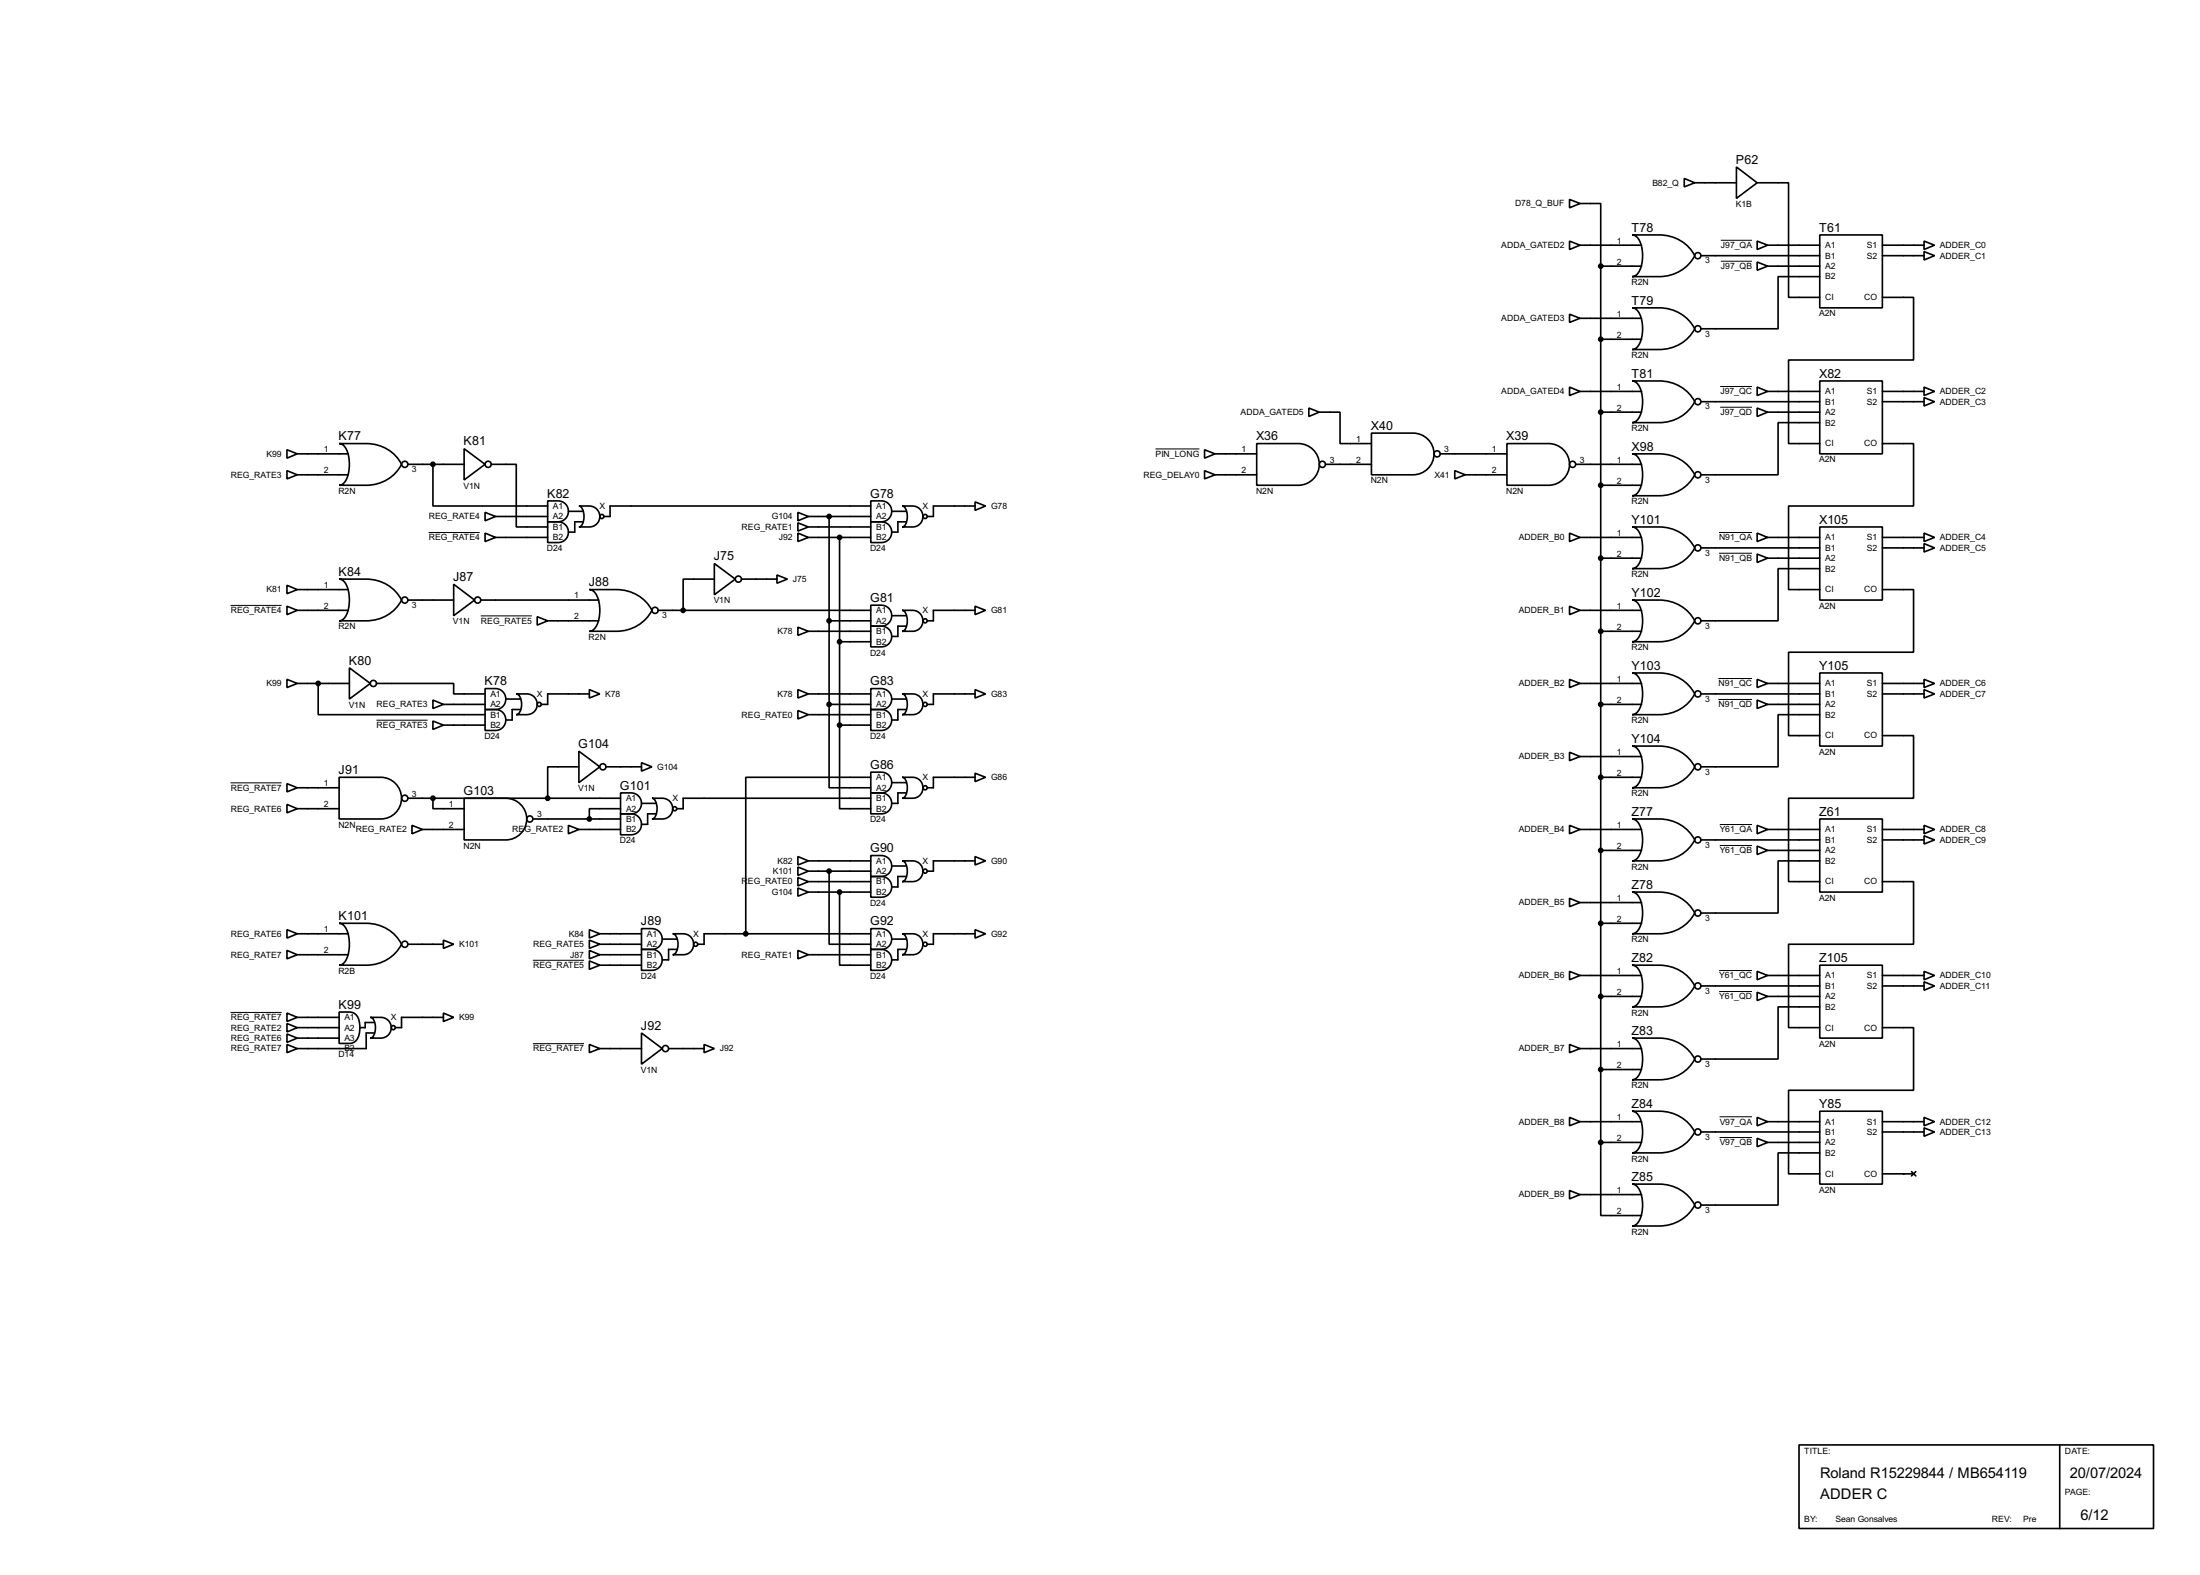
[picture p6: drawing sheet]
<svg xmlns="http://www.w3.org/2000/svg" width="536mm" height="383mm" viewBox="0 0 536 383" stroke-linecap="round" stroke-linejoin="round" font-family="sans-serif">
<g fill="none" stroke="#000" stroke-width=".4">
<path d="M382.3 48.6l2.6 1-2.6 1zM382.3 58.7l2.6 1-2.6 1.1zM384.9 49.6h5v15.2M384.9 59.7h15M397.6 57.2h6.6a9.6 9.6 0 0 1 8.6 5.1 9.6 9.6 0 0 1-8.6 5.1h-6.6a3.2 3.2 0 0 0 2.3-3.2 7.6 7.6 0 0 0-1.3-6.6zM410.3 43.5l2.5 1-2.5 1zM412.8 44.5h10.2M423 40.7l5 3.8-5 3.8zM428 58.7l2.6 1-2.6 1.1zM428 44.5h7.7v27.9h7.6M430.6 59.7h12.7M443.3 57.2h15.2v17.8h-15.2z"/>
<path d="M458.5 59.7h10.2M468.7 58.7l2.5 1-2.5 1.1zM382.3 76.5l2.6 1-2.6 1zM384.9 77.5h15M389.9 64.8v213.4M389.9 64.8h10M397.6 75h6.6a9.6 9.6 0 0 1 8.6 5.1 9.6 9.6 0 0 1-8.6 5h-6.6a3.2 3.2 0 0 0 2.3-3.1 7.7 7.7 0 0 0-1.3-6.6zM414.3 62.3h29M428 63.8l2.6 1-2.6 1zM430.6 64.8h12.7M443.3 67.4h-10.2v12.7h-18.8M458.5 72.4h7.6v15.3h-30.4v20.3h7.6"/>
<path d="M458.5 62.3h10.2M468.7 61.3l2.5 1-2.5 1zM318.8 99.4l2.6 1-2.6 1zM382.3 94.3l2.6 1-2.6 1zM384.9 95.3h15M389.9 82.6h10M397.6 92.8h6.6a9.6 9.6 0 0 1 8.6 5 9.6 9.6 0 0 1-8.6 5.1h-6.6a3.2 3.2 0 0 0 2.3-3.1 7.6 7.6 0 0 0-1.3-6.6zM414.3 97.8h29M428 94.3l2.6 1-2.6 1zM428 99.4l2.6 1-2.6 1zM430.6 95.3h12.7M443.3 92.8h15.2v17.7h-15.2z"/>
<path d="M458.5 97.8h10.2M458.5 95.3h10.2M468.7 94.3l2.5 1-2.5 1zM468.7 96.8l2.5 1-2.5 1.1zM69.9 109.5l2.5 1-2.5 1.1zM69.9 114.6l2.5 1-2.5 1zM72.4 110.5h12.5M72.4 115.6h12.5M82.6 108h6.6a9.4 9.4 0 0 1 8.6 5.1 9.5 9.5 0 0 1-8.6 5.1h-6.6a3.2 3.2 0 0 0 2.3-3.2 7.8 7.8 0 0 0-1.3-6.6zM99.4 113.1h13.7M105.5 113.1v10.1h27.9M113.1 109.3l5.1 3.8-5.1 3.8z"/>
<path d="M119.7 113.1h6.1v15.2h7.6M293.4 109.5l2.6 1-2.6 1.1zM293.4 114.6l2.6 1-2.6 1zM296 110.5h10.1M296 115.6h10.1M306.1 108h10.2a5.1 5.1 0 0 1 5.1 5.1 5.1 5.1 0 0 1-5.1 5.1h-10.2zM321.4 100.4h5v7.6h7.7M322.9 113.1h11.2M334.1 105.5h10.1a5.1 5.1 0 0 1 5.1 5 5.1 5.1 0 0 1-5.1 5.1h-10.1zM350.8 110.5h16.3M354.4 114.6l2.5 1-2.5 1zM356.9 115.6h10.2"/>
<path d="M367.1 108h10.1a5.1 5.1 0 0 1 5.1 5.1 5.1 5.1 0 0 1-5.1 5.1h-10.1zM383.8 113.1h16.1M389.9 100.4h10M389.9 118.2h10M397.6 110.5h6.6a9.6 9.6 0 0 1 8.6 5.1 9.6 9.6 0 0 1-8.6 5.1h-6.6a3.2 3.2 0 0 0 2.3-3.1 7.7 7.7 0 0 0-1.3-6.7zM430.6 100.4h12.7M443.3 102.9h-10.2v12.7h-18.8M458.5 108h7.6v15.2h-30.4v20.4h7.6M118.2 124.8l2.5 1-2.5 1zM118.2 129.8l2.5 1.1-2.5 1zM120.7 130.9h12.7M120.7 125.8h12.7"/>
<path d="M133.4 122a5.1 5.1 0 0 1 4.1 .5 2.57 2.57 0 0 1 .8 2.8 2.57 2.57 0 0 1-2.4 1.8h-2.5zM133.4 127.1a5.1 5.1 0 0 1 4.1 .5 2.54 2.54 0 0 1 .8 2.8 2.54 2.54 0 0 1-2.4 1.7h-2.5zM138.5 124.5h3.5M141 123.2a5 5 0 0 1 4.1 .6 2.55 2.55 0 0 1 .9 2.8 2.55 2.55 0 0 1-2.4 1.7h-2.6a2.24 2.24 0 0 0 1.3-2.5 2.29 2.29 0 0 0-1.3-2.6zM142 127.1h-2v2.5h-1.5M174 137.2l5.1 3.8-5.1 3.8zM194.4 124.8l2.5 1-2.5 1zM194.4 129.8l2.5 1.1-2.5 1zM194.4 127.3l2.5 1-2.5 1zM196.9 130.9h15.2M196.9 125.8h15.2M196.9 128.3h15.2"/>
<path d="M202 125.8v45.7M204.5 130.9v45.7M212.1 122a5.1 5.1 0 0 1 4.2 .5 2.57 2.57 0 0 1 .8 2.8 2.57 2.57 0 0 1-2.4 1.8h-2.6zM212.1 127.1a5.2 5.2 0 0 1 4.2 .5 2.54 2.54 0 0 1 .8 2.8 2.54 2.54 0 0 1-2.4 1.7h-2.6zM212.1 123.2h-63.5v2.6h-1.5M217.2 124.5h3.6M219.8 123.2a4.9 4.9 0 0 1 4.1 .6 2.56 2.56 0 0 1 .8 2.8 2.56 2.56 0 0 1-2.4 1.7h-2.5a2.24 2.24 0 0 0 1.2-2.5 2.29 2.29 0 0 0-1.2-2.6zM220.8 127.1h-2.1v2.5h-1.5M237.5 122.2l2.6 1-2.6 1.1zM237.5 123.2h-10.1v2.6h-1.5M382.3 129.8l2.6 1.1-2.6 1zM384.9 130.9h15"/>
<path d="M389.9 135.9h10M397.6 128.3h6.6a9.6 9.6 0 0 1 8.6 5.1 9.6 9.6 0 0 1-8.6 5.1h-6.6a3.2 3.2 0 0 0 2.3-3.2 7.7 7.7 0 0 0-1.3-6.6zM414.3 133.4h29M428 129.8l2.6 1.1-2.6 1zM428 134.9l2.6 1-2.6 1.1zM430.6 130.9h12.7M430.6 135.9h12.7M443.3 128.3h15.2v17.8h-15.2zM443.3 138.5h-10.2v12.7h-18.8M458.5 133.4h10.2M458.5 130.9h10.2M468.7 129.8l2.5 1.1-2.5 1z"/>
<path d="M468.7 132.4l2.5 1-2.5 1zM69.9 142.5l2.5 1.1-2.5 1zM69.9 147.6l2.5 1-2.5 1.1zM72.4 148.6h12.5M72.4 143.6h12.5M82.6 141h6.6a9.5 9.5 0 0 1 8.6 5.1 9.4 9.4 0 0 1-8.6 5.1h-6.6a3.2 3.2 0 0 0 2.3-3.2 7.9 7.9 0 0 0-1.3-6.6zM99.4 146.1h11.1M110.5 142.3l5.1 3.8-5.1 3.8zM117.1 146.1h28.8M130.9 150.2l2.5 1-2.5 1zM133.4 151.2h12.5M143.6 143.6h6.6a9.6 9.6 0 0 1 8.6 5 9.6 9.6 0 0 1-8.6 5.1h-6.6a3.2 3.2 0 0 0 2.3-3.1 7.6 7.6 0 0 0-1.3-6.6z"/>
<path d="M160.3 148.6h51.8M174 141h-7.6v7.6M180.6 141h8.7M189.3 140l2.5 1-2.5 1zM194.4 152.7l2.5 1-2.5 1zM196.9 153.7h15.2M202 151.2h10.1M204.5 156.3h7.6M212.1 147.4a5.1 5.1 0 0 1 4.2 .5 2.57 2.57 0 0 1 .8 2.8 2.57 2.57 0 0 1-2.4 1.8h-2.6zM212.1 152.5a5.2 5.2 0 0 1 4.2 .5 2.54 2.54 0 0 1 .8 2.8 2.54 2.54 0 0 1-2.4 1.7h-2.6zM217.2 149.9h3.6M219.8 148.6a4.9 4.9 0 0 1 4.1 .6 2.56 2.56 0 0 1 .8 2.8 2.56 2.56 0 0 1-2.4 1.7h-2.5a2.24 2.24 0 0 0 1.2-2.5 2.29 2.29 0 0 0-1.2-2.6z"/>
<path d="M220.8 152.5h-2.1v2.5h-1.5M237.5 147.6l2.6 1-2.6 1.1zM237.5 148.6h-10.1v2.6h-1.5M382.3 147.6l2.6 1-2.6 1.1zM384.9 148.6h15M389.9 153.7h10M397.6 146.1h6.6a9.6 9.6 0 0 1 8.6 5.1 9.6 9.6 0 0 1-8.6 5.1h-6.6a3.2 3.2 0 0 0 2.3-3.2 7.6 7.6 0 0 0-1.3-6.6zM458.5 143.6h7.6v15.2h-30.4v20.3h7.6M69.9 165.4l2.5 1-2.5 1zM72.4 166.4h12.7M77.5 166.4v7.6h40.7M85.1 162.6l5.1 3.8-5.1 3.8z"/>
<path d="M91.7 166.4h18.8v2.6h7.7M105.5 170.5l2.5 1-2.5 1zM105.5 175.6l2.5 1-2.5 1zM108 171.5h10.2M108 176.6h10.2M118.2 167.7a4.9 4.9 0 0 1 4.1 .5 2.56 2.56 0 0 1 .8 2.8 2.56 2.56 0 0 1-2.4 1.8h-2.5zM118.2 172.8a5 5 0 0 1 4.1 .5 2.57 2.57 0 0 1 .8 2.8 2.57 2.57 0 0 1-2.4 1.8h-2.5zM123.2 170.2h3.6M125.8 169a5.1 5.1 0 0 1 4.1 .5 2.53 2.53 0 0 1 .8 2.8 2.53 2.53 0 0 1-2.4 1.7h-2.5a2.23 2.23 0 0 0 1.3-2.5 2.26 2.26 0 0 0-1.3-2.5zM126.8 172.8h-2v2.5h-1.6M143.6 167.9l2.5 1.1-2.5 1zM143.6 169h-10.2v2.5h-1.5"/>
<path d="M194.4 167.9l2.5 1.1-2.5 1zM194.4 173l2.5 1-2.5 1.1zM196.9 169h15.2M196.9 174h15.2M202 171.5v20.3h10.1M202 171.5h10.1M204.5 176.6v20.3h7.6M204.5 176.6h7.6M212.1 167.7a5 5 0 0 1 4.2 .5 2.55 2.55 0 0 1 .8 2.9 2.55 2.55 0 0 1-2.4 1.7h-2.6zM212.1 172.8a5.1 5.1 0 0 1 4.2 .5 2.57 2.57 0 0 1 .8 2.8 2.57 2.57 0 0 1-2.4 1.8h-2.6zM217.2 170.2h3.6M219.8 169a5 5 0 0 1 4.1 .5 2.53 2.53 0 0 1 .8 2.8 2.53 2.53 0 0 1-2.4 1.7h-2.5a2.21 2.21 0 0 0 1.2-2.5 2.24 2.24 0 0 0-1.2-2.5z"/>
<path d="M220.8 172.8h-2.1v2.5h-1.5M237.5 167.9l2.6 1.1-2.6 1zM237.5 169h-10.1v2.5h-1.5M382.3 165.4l2.6 1-2.6 1zM384.9 166.4h15M389.9 171.5h10M397.6 163.9h6.6a9.6 9.6 0 0 1 8.6 5.1 9.6 9.6 0 0 1-8.6 5h-6.6a3.2 3.2 0 0 0 2.3-3.1 7.7 7.7 0 0 0-1.3-6.6zM414.3 169h29M428 165.4l2.6 1-2.6 1zM428 170.5l2.6 1-2.6 1zM430.6 166.4h12.7M430.6 171.5h12.7"/>
<path d="M443.3 163.9h15.2v17.8h-15.2zM443.3 174h-10.2v12.7h-18.8M458.5 179.1h7.6v15.3h-30.4v20.3h7.6M458.5 169h10.2M458.5 166.4h10.2M468.7 165.4l2.5 1-2.5 1zM468.7 167.9l2.5 1.1-2.5 1zM69.9 190.8l2.5 1-2.5 1zM69.9 195.9l2.5 1-2.5 1zM72.4 191.8h10.2M72.4 196.9h10.2M82.6 189.3h10.2a5.1 5.1 0 0 1 5 5 5.1 5.1 0 0 1-5 5.1h-10.2z"/>
<path d="M99.4 194.4h51.8M105.5 194.4v2.5h7.6M113.1 194.4h10.1a5.1 5.1 0 0 1 5.1 5 5.1 5.1 0 0 1-5.1 5.1h-10.1zM129.8 199.4h21.4M141 182.9l5.1 3.8-5.1 3.9zM141 186.7h-7.6v7.7M147.6 186.7h8.7M151.2 193.1a5 5 0 0 1 4.1 .5 2.55 2.55 0 0 1 .8 2.9 2.55 2.55 0 0 1-2.4 1.7h-2.5zM151.2 198.2a5.1 5.1 0 0 1 4.1 .5 2.57 2.57 0 0 1 .8 2.8 2.57 2.57 0 0 1-2.4 1.8h-2.5zM151.2 196.9h-7.6v2.5M156.3 185.7l2.5 1-2.5 1.1zM156.3 195.6h3.5"/>
<path d="M158.8 194.4a5.1 5.1 0 0 1 4.1 .5 2.53 2.53 0 0 1 .8 2.8 2.53 2.53 0 0 1-2.4 1.7h-2.5a2.21 2.21 0 0 0 1.3-2.5 2.24 2.24 0 0 0-1.3-2.5zM159.8 198.2h-2v2.5h-1.5M212.1 188a5.1 5.1 0 0 1 4.2 .5 2.53 2.53 0 0 1 .8 2.9 2.53 2.53 0 0 1-2.4 1.7h-2.6zM212.1 193.1a5 5 0 0 1 4.2 .5 2.55 2.55 0 0 1 .8 2.9 2.55 2.55 0 0 1-2.4 1.7h-2.6zM212.1 189.3h-30.4v38.1M212.1 194.4h-45.7v2.5h-1.5M217.2 190.6h3.6M219.8 189.3a5 5 0 0 1 4.1 .5 2.57 2.57 0 0 1 .8 2.8 2.57 2.57 0 0 1-2.4 1.8h-2.5a2.24 2.24 0 0 0 1.2-2.6 2.24 2.24 0 0 0-1.2-2.5zM220.8 193.1h-2.1v2.5h-1.5M237.5 188.3l2.6 1-2.6 1zM237.5 189.3h-10.1v2.5h-1.5M382.3 183.2l2.6 1-2.6 1z"/>
<path d="M384.9 184.2h15M389.9 189.3h10M397.6 181.7h6.6a9.6 9.6 0 0 1 8.6 5 9.6 9.6 0 0 1-8.6 5.1h-6.6a3.2 3.2 0 0 0 2.3-3.1 7.6 7.6 0 0 0-1.3-6.6zM397.6 199.4h6.6a9.6 9.6 0 0 1 8.6 5.1 9.6 9.6 0 0 1-8.6 5.1h-6.6a3.2 3.2 0 0 0 2.3-3.1 7.7 7.7 0 0 0-1.3-6.7zM443.3 199.4h15.2v17.8h-15.2zM100.4 201l2.5 1-2.5 1zM102.9 202h10.2M138.5 201l2.5 1-2.5 1zM141 202h10.2M194.4 216.2l2.5 1-2.5 1zM194.4 211.1l2.5 1-2.5 1.1zM194.4 213.7l2.5 1-2.5 1z"/>
<path d="M194.4 208.6l2.5 1-2.5 1zM196.9 209.6h15.2M196.9 214.7h15.2M196.9 212.1h15.2M196.9 217.2h15.2M202 212.1v17.8h10.1M204.5 217.2v17.8h7.6M212.1 208.3a5.1 5.1 0 0 1 4.2 .5 2.56 2.56 0 0 1 .8 2.9 2.56 2.56 0 0 1-2.4 1.7h-2.6zM212.1 213.4a5.1 5.1 0 0 1 4.2 .5 2.53 2.53 0 0 1 .8 2.9 2.53 2.53 0 0 1-2.4 1.7h-2.6zM217.2 210.9h3.6M219.8 209.6a5 5 0 0 1 4.1 .5 2.54 2.54 0 0 1 .8 2.8 2.54 2.54 0 0 1-2.4 1.8h-2.5a2.24 2.24 0 0 0 1.2-2.6 2.21 2.21 0 0 0-1.2-2.5zM220.8 213.4h-2.1v2.6h-1.5"/>
<path d="M237.5 208.6l2.6 1-2.6 1zM237.5 209.6h-10.1v2.5h-1.5M382.3 201l2.6 1-2.6 1zM382.3 218.7l2.6 1.1-2.6 1zM384.9 202h15M384.9 219.8h15M389.9 207.1h10M397.6 217.2h6.6a9.6 9.6 0 0 1 8.6 5.1 9.6 9.6 0 0 1-8.6 5.1h-6.6a3.2 3.2 0 0 0 2.3-3.2 7.7 7.7 0 0 0-1.3-6.6zM414.3 204.5h29M428 201l2.6 1-2.6 1zM428 206l2.6 1.1-2.6 1zM430.6 202h12.7"/>
<path d="M430.6 207.1h12.7M443.3 209.6h-10.2v12.7h-18.8M458.5 214.7h7.6v15.2h-30.4v20.3h7.6M458.5 204.5h10.2M458.5 202h10.2M468.7 201l2.5 1-2.5 1zM468.7 203.5l2.5 1-2.5 1zM69.9 226.4l2.5 1-2.5 1zM69.9 231.4l2.5 1.1-2.5 1zM72.4 227.4h12.5M72.4 232.5h12.5M82.6 224.8h6.6a9.5 9.5 0 0 1 8.6 5.1 9.5 9.5 0 0 1-8.6 5.1h-6.6a3.2 3.2 0 0 0 2.3-3.1 7.9 7.9 0 0 0-1.3-6.7z"/>
<path d="M99.4 229.9h8.6M108 228.9l2.5 1-2.5 1zM143.6 234l2.5 1-2.5 1zM143.6 226.4l2.5 1-2.5 1zM143.6 228.9l2.5 1-2.5 1zM143.6 231.4l2.5 1.1-2.5 1zM146.1 227.4h10.2M146.1 232.5h10.2M146.1 235h10.2M146.1 229.9h10.2M156.3 226.1a5 5 0 0 1 4.1 .5 2.53 2.53 0 0 1 .8 2.9 2.53 2.53 0 0 1-2.4 1.7h-2.5zM156.3 231.2a4.9 4.9 0 0 1 4.1 .5 2.56 2.56 0 0 1 .8 2.8 2.56 2.56 0 0 1-2.4 1.8h-2.5z"/>
<path d="M161.3 228.7h3.6M163.9 227.4a5.1 5.1 0 0 1 4.1 .5 2.56 2.56 0 0 1 .8 2.8 2.56 2.56 0 0 1-2.4 1.8h-2.5a2.26 2.26 0 0 0 1.3-2.6 2.26 2.26 0 0 0-1.3-2.5zM164.9 231.2h-2v2.5h-1.6M194.4 231.4l2.5 1.1-2.5 1zM196.9 232.5h15.2M212.1 226.1a5.1 5.1 0 0 1 4.2 .5 2.53 2.53 0 0 1 .8 2.9 2.53 2.53 0 0 1-2.4 1.7h-2.6zM212.1 231.2a5 5 0 0 1 4.2 .5 2.55 2.55 0 0 1 .8 2.9 2.55 2.55 0 0 1-2.4 1.7h-2.6zM212.1 227.4h-40.6v2.5h-1.5M217.2 228.7h3.6M219.8 227.4a5 5 0 0 1 4.1 .5 2.57 2.57 0 0 1 .8 2.8 2.57 2.57 0 0 1-2.4 1.8h-2.5a2.24 2.24 0 0 0 1.2-2.6 2.24 2.24 0 0 0-1.2-2.5zM220.8 231.2h-2.1v2.5h-1.5M237.5 226.4l2.6 1-2.6 1z"/>
<path d="M237.5 227.4h-10.1v2.5h-1.5M382.3 236.5l2.6 1-2.6 1.1zM384.9 237.5h15M389.9 224.8h10M397.6 235h6.6a9.6 9.6 0 0 1 8.6 5.1 9.6 9.6 0 0 1-8.6 5.1h-6.6a3.2 3.2 0 0 0 2.3-3.2 7.6 7.6 0 0 0-1.3-6.6zM428 236.5l2.6 1-2.6 1.1zM430.6 237.5h12.7M443.3 235h15.2v17.8h-15.2zM458.5 237.5h10.2M468.7 236.5l2.5 1-2.5 1.1zM468.7 239.1l2.5 1-2.5 1zM69.9 246.7l2.5 1-2.5 1z"/>
<path d="M69.9 249.2l2.5 1-2.5 1.1zM69.9 251.8l2.5 1-2.5 1zM69.9 254.3l2.5 1-2.5 1zM72.4 247.7h10.2M72.4 250.2h10.2M72.4 252.8h10.2M82.6 246.4a4.8 4.8 0 0 1 3.9 .5 5.6 5.6 0 0 1 0 6.6 4.7 4.7 0 0 1-3.9 .6zM90.2 247.7a5.1 5.1 0 0 1 4.1 .5 2.53 2.53 0 0 1 .9 2.9 2.53 2.53 0 0 1-2.4 1.7h-2.6a2.24 2.24 0 0 0 1.3-2.6 2.21 2.21 0 0 0-1.3-2.5zM91.2 251.5h-2v3.8h-16.8M91.2 249h-2.2v1.2h-1.3M108 246.7l2.5 1-2.5 1zM108 247.7h-10.2v2.5h-1.5"/>
<path d="M143.6 254.3l2.5 1-2.5 1zM146.1 255.3h10.2M156.3 251.5l5 3.8-5 3.8zM162.9 255.3h8.6M171.5 254.3l2.5 1-2.5 1zM382.3 254.3l2.6 1-2.6 1zM384.9 255.3h15M389.9 242.6h10M397.6 252.8h6.6a9.6 9.6 0 0 1 8.6 5.1 9.6 9.6 0 0 1-8.6 5h-6.6a3.2 3.2 0 0 0 2.3-3.1 7.7 7.7 0 0 0-1.3-6.6zM414.3 240.1h29M428 241.6l2.6 1-2.6 1zM430.6 242.6h12.7"/>
<path d="M443.3 245.2h-10.2v12.7h-18.8M458.5 250.2h7.6v15.3h-30.4v20.3h7.6M458.5 240.1h10.2M382.3 272.1l2.6 1-2.6 1zM384.9 273.1h15M389.9 278.2v17.8h10M389.9 260.4h10M389.9 278.2h10M397.6 270.6h6.6a9.6 9.6 0 0 1 8.6 5 9.6 9.6 0 0 1-8.6 5.1h-6.6a3.2 3.2 0 0 0 2.3-3.1 7.6 7.6 0 0 0-1.3-6.6zM414.3 275.6h29M428 272.1l2.6 1-2.6 1zM428 277.2l2.6 1-2.6 1z"/>
<path d="M430.6 273.1h12.7M430.6 278.2h12.7M443.3 270.6h15.2v17.7h-15.2zM458.5 275.6h10.2M458.5 273.1h10.2M468.7 272.1l2.5 1-2.5 1zM468.7 274.6l2.5 1-2.5 1.1zM382.3 289.9l2.6 1-2.6 1zM384.9 290.9h15M397.6 288.3h6.6a9.6 9.6 0 0 1 8.6 5.1 9.6 9.6 0 0 1-8.6 5.1h-6.6a3.2 3.2 0 0 0 2.3-3.1 7.7 7.7 0 0 0-1.3-6.7zM443.3 280.7h-10.2v12.7h-18.8M458.5 285.8h7.6"/>
<path d="M465.6 285.3l1.1 1M466.7 285.3l-1.1 1M438.2 351.8h86.4v20.4h-86.4zM501.7 351.8v20.4"/>
<circle cx="413.5" cy="62.3" r=".75"/>
<circle cx="413.5" cy="80.1" r=".75"/>
<circle cx="413.5" cy="97.8" r=".75"/>
<circle cx="98.6" cy="113.1" r=".75"/>
<circle cx="118.9" cy="113.1" r=".75"/>
<circle cx="322.1" cy="113.1" r=".75"/>
<circle cx="350" cy="110.5" r=".75"/>
<circle cx="383" cy="113.1" r=".75"/>
<circle cx="413.5" cy="115.6" r=".75"/>
<circle cx="146.6" cy="125.8" r=".5"/>
<circle cx="225.3" cy="125.8" r=".5"/>
<circle cx="413.5" cy="133.4" r=".75"/>
<circle cx="98.6" cy="146.1" r=".75"/>
<circle cx="116.3" cy="146.1" r=".75"/>
<circle cx="159.5" cy="148.6" r=".75"/>
<circle cx="179.8" cy="141" r=".75"/>
<circle cx="225.3" cy="151.2" r=".5"/>
<circle cx="413.5" cy="151.2" r=".75"/>
<circle cx="90.9" cy="166.4" r=".75"/>
<circle cx="131.3" cy="171.5" r=".5"/>
<circle cx="225.3" cy="171.5" r=".5"/>
<circle cx="413.5" cy="169" r=".75"/>
<circle cx="98.6" cy="194.4" r=".75"/>
<circle cx="129" cy="199.4" r=".75"/>
<circle cx="146.8" cy="186.7" r=".75"/>
<circle cx="164.3" cy="196.9" r=".5"/>
<circle cx="225.3" cy="191.8" r=".5"/>
<circle cx="413.5" cy="186.7" r=".75"/>
<circle cx="225.3" cy="212.1" r=".5"/>
<circle cx="413.5" cy="204.5" r=".75"/>
<circle cx="98.6" cy="229.9" r=".75"/>
<circle cx="169.4" cy="229.9" r=".5"/>
<circle cx="225.3" cy="229.9" r=".5"/>
<circle cx="413.5" cy="222.3" r=".75"/>
<circle cx="95.8" cy="250.2" r=".5"/>
<circle cx="162.1" cy="255.3" r=".75"/>
<circle cx="413.5" cy="240.1" r=".75"/>
<circle cx="413.5" cy="257.9" r=".75"/>
<circle cx="413.5" cy="275.6" r=".75"/>
<circle cx="413.5" cy="293.4" r=".75"/>
</g>
<circle cx="463.6" cy="285.8" r=".2" fill="#000"/>
<g fill="none" stroke="#000" stroke-width=".24">
<path d="M419.2 58.5h7.6M419.2 63.6h7.6M419 94.1h7.8M419 99.2h7.8M281.5 109.3h10.7M104.4 129.7h12.5M418.7 129.7h8.1M418.7 134.7h8.1M56.2 147.4h12.4M117.1 150h12.5M91.7 175.4h12.5M418.6 165.2h8.2"/>
<path d="M418.6 170.3h8.2M56.2 190.6h12.4M418.9 200.8h7.9M418.9 205.9h7.9M129.8 233.8h12.5M418.8 236.3h8M56.2 246.5h12.4M129.8 254.1h12.5M418.8 241.4h8M418.9 271.9h7.9M418.9 277h7.9"/>
</g>
<g fill="#000" stroke="#000" stroke-width=".4">
<circle cx="389.9" cy="64.8" r=".5"/>
<circle cx="389.9" cy="82.6" r=".5"/>
<circle cx="105.4" cy="113.1" r=".5"/>
<circle cx="389.9" cy="118.2" r=".5"/>
<circle cx="389.9" cy="100.4" r=".5"/>
<circle cx="201.9" cy="125.8" r=".5"/>
<circle cx="204.5" cy="130.9" r=".5"/>
<circle cx="389.9" cy="135.9" r=".5"/>
<circle cx="166.4" cy="148.6" r=".5"/>
<circle cx="201.9" cy="151.2" r=".5"/>
<circle cx="204.5" cy="156.3" r=".5"/>
<circle cx="389.9" cy="153.7" r=".5"/>
<circle cx="77.5" cy="166.4" r=".5"/>
<circle cx="201.9" cy="171.5" r=".5"/>
<circle cx="204.5" cy="176.6" r=".5"/>
<circle cx="389.9" cy="171.5" r=".5"/>
<circle cx="105.4" cy="194.4" r=".5"/>
<circle cx="133.4" cy="194.4" r=".5"/>
<circle cx="143.5" cy="199.4" r=".5"/>
<circle cx="389.9" cy="189.3" r=".5"/>
<circle cx="201.9" cy="212.1" r=".5"/>
<circle cx="204.5" cy="217.2" r=".5"/>
<circle cx="389.9" cy="207.1" r=".5"/>
<circle cx="181.6" cy="227.4" r=".5"/>
<circle cx="389.9" cy="224.8" r=".5"/>
<circle cx="389.9" cy="242.6" r=".5"/>
<circle cx="389.9" cy="260.4" r=".5"/>
<circle cx="389.9" cy="278.2" r=".5"/>
</g>
<g font-size="4">
<text x="443.3" y="360">Roland R15229844 / MB654119</text>
<text x="504.2" y="360">20/07/2024</text>
<text x="443.3" y="365.1">ADDER C</text>
<text x="506.8" y="370.1">6/12</text>
</g>
<g font-size="3.4">
<text x="422.8" y="39.9">P62</text>
<text x="397.4" y="56.4">T78</text>
<text x="443.1" y="56.4">T61</text>
<text x="397.4" y="74.1">T79</text>
<text x="397.4" y="92">T81</text>
<text x="443.1" y="92">X82</text>
<text x="82.5" y="107.2">K77</text>
<text x="306" y="107.2">X36</text>
<text x="333.9" y="104.7">X40</text>
<text x="366.9" y="107.2">X39</text>
<text x="112.9" y="108.5">K81</text>
<text x="397.4" y="109.7">X98</text>
<text x="133.3" y="121.2">K82</text>
<text x="212" y="121.2">G78</text>
<text x="397.4" y="127.5">Y101</text>
<text x="443.1" y="127.5">X105</text>
<text x="173.9" y="136.4">J75</text>
<text x="82.5" y="140.2">K84</text>
<text x="110.4" y="141.5">J87</text>
<text x="143.4" y="142.8">J88</text>
<text x="212" y="146.6">G81</text>
<text x="397.4" y="145.3">Y102</text>
<text x="85" y="161.8">K80</text>
<text x="118" y="166.9">K78</text>
<text x="212" y="166.9">G83</text>
<text x="397.4" y="163">Y103</text>
<text x="443.1" y="163">Y105</text>
<text x="140.9" y="182.1">G104</text>
<text x="397.4" y="180.9">Y104</text>
<text x="82.5" y="188.5">J91</text>
<text x="212" y="187.2">G86</text>
<text x="112.9" y="193.6">G103</text>
<text x="151" y="192.3">G101</text>
<text x="397.4" y="198.6">Z77</text>
<text x="443.1" y="198.6">Z61</text>
<text x="212" y="207.5">G90</text>
<text x="397.4" y="216.4">Z78</text>
<text x="82.5" y="224">K101</text>
<text x="156.1" y="225.3">J89</text>
<text x="212" y="225.3">G92</text>
<text x="397.4" y="234.2">Z82</text>
<text x="443.1" y="234.2">Z105</text>
<text x="82.5" y="245.6">K99</text>
<text x="156.1" y="250.7">J92</text>
<text x="397.4" y="252">Z83</text>
<text x="397.4" y="269.8">Z84</text>
<text x="443.1" y="269.8">Y85</text>
<text x="397.4" y="287.5">Z85</text>
</g>
<g font-size="2.4">
<text x="402.5" y="45.2">B82_Q</text>
<text x="369" y="50.2">D78_Q_BUF</text>
<text x="422.8" y="50.4">K1B</text>
<text x="393.9" y="59.3">1</text>
<text x="365.7" y="60.4">ADDA_GATED2</text>
<text x="393.9" y="64.4">2</text>
<text x="415.3" y="64.2">3</text>
<text x="419.2" y="60.4">J97_QA</text>
<text x="419.2" y="65.5">J97_QB</text>
<text x="444.6" y="60.4">A1</text>
<text x="444.6" y="65.5">A2</text>
<text x="444.6" y="62.9">B1</text>
<text x="454.7" y="62.9">S2</text>
<text x="454.7" y="60.4">S1</text>
<text x="472.5" y="60.4">ADDER_C0</text>
<text x="472.5" y="62.9">ADDER_C1</text>
<text x="397.4" y="69.5">R2N</text>
<text x="444.6" y="68.1">B2</text>
<text x="393.9" y="77.1">1</text>
<text x="443.1" y="77">A2N</text>
<text x="444.6" y="73.1">CI</text>
<text x="454.1" y="73.1">CO</text>
<text x="365.7" y="78.2">ADDA_GATED3</text>
<text x="393.9" y="82.2">2</text>
<text x="415.3" y="81.9">3</text>
<text x="397.4" y="87.2">R2N</text>
<text x="365.7" y="96">ADDA_GATED4</text>
<text x="393.9" y="94.9">1</text>
<text x="419" y="96">J97_QC</text>
<text x="444.6" y="96">A1</text>
<text x="454.7" y="96">S1</text>
<text x="472.5" y="96">ADDER_C2</text>
<text x="302.2" y="101">ADDA_GATED5</text>
<text x="393.9" y="100">2</text>
<text x="415.3" y="99.7">3</text>
<text x="419" y="101">J97_QD</text>
<text x="444.6" y="101">A2</text>
<text x="444.6" y="98.5">B1</text>
<text x="454.7" y="98.5">S2</text>
<text x="472.5" y="98.5">ADDER_C3</text>
<text x="330.4" y="107.6">1</text>
<text x="397.4" y="105">R2N</text>
<text x="444.6" y="103.6">B2</text>
<text x="64.9" y="111.2">K99</text>
<text x="78.9" y="110.1">1</text>
<text x="281.5" y="111.2">PIN_LONG</text>
<text x="302.4" y="110.1">1</text>
<text x="323.9" y="112.7">3</text>
<text x="330.4" y="112.7">2</text>
<text x="351.8" y="110.1">3</text>
<text x="363.4" y="110.1">1</text>
<text x="384.9" y="112.7">3</text>
<text x="393.9" y="112.7">1</text>
<text x="443.1" y="112.6">A2N</text>
<text x="444.6" y="108.7">CI</text>
<text x="454.1" y="108.7">CO</text>
<text x="56.2" y="116.3">REG_RATE3</text>
<text x="78.9" y="115.2">2</text>
<text x="100.4" y="115">3</text>
<text x="112.9" y="119">V1N</text>
<text x="278.5" y="116.3">REG_DELAY0</text>
<text x="302.4" y="115.2">2</text>
<text x="333.9" y="117.7">N2N</text>
<text x="349.4" y="116.3">X41</text>
<text x="363.4" y="115.2">2</text>
<text x="393.9" y="117.8">2</text>
<text x="415.3" y="117.5">3</text>
<text x="82.4" y="120.3">R2N</text>
<text x="134.7" y="123.9">A1</text>
<text x="146" y="123.9">X</text>
<text x="213.4" y="123.9">A1</text>
<text x="224.7" y="123.9">X</text>
<text x="241.4" y="123.9">G78</text>
<text x="305.9" y="120.3">N2N</text>
<text x="366.9" y="120.3">N2N</text>
<text x="397.4" y="122.8">R2N</text>
<text x="104.4" y="126.4">REG_RATE4</text>
<text x="104.4" y="131.6">REG_RATE4</text>
<text x="134.7" y="129">B1</text>
<text x="134.7" y="131.6">B2</text>
<text x="134.7" y="126.4">A2</text>
<text x="180.6" y="129">REG_RATE1</text>
<text x="188" y="126.4">G104</text>
<text x="189.7" y="131.6">J92</text>
<text x="213.4" y="129">B1</text>
<text x="213.4" y="131.6">B2</text>
<text x="213.4" y="126.4">A2</text>
<text x="369.9" y="131.6">ADDER_B0</text>
<text x="393.9" y="130.5">1</text>
<text x="418.7" y="131.6">N91_QA</text>
<text x="444.6" y="131.6">A1</text>
<text x="454.7" y="131.6">S1</text>
<text x="472.5" y="131.6">ADDER_C4</text>
<text x="133.2" y="134.2">D24</text>
<text x="211.9" y="134.2">D24</text>
<text x="393.9" y="135.5">2</text>
<text x="415.3" y="135.3">3</text>
<text x="418.7" y="136.6">N91_QB</text>
<text x="444.6" y="136.6">A2</text>
<text x="444.6" y="134.1">B1</text>
<text x="454.7" y="134.1">S2</text>
<text x="472.5" y="134.1">ADDER_C5</text>
<text x="78.9" y="143.2">1</text>
<text x="193.1" y="141.7">J75</text>
<text x="397.4" y="140.5">R2N</text>
<text x="444.6" y="139.2">B2</text>
<text x="56.2" y="149.3">REG_RATE4</text>
<text x="64.9" y="144.3">K81</text>
<text x="78.9" y="148.2">2</text>
<text x="100.4" y="148">3</text>
<text x="139.9" y="145.7">1</text>
<text x="173.8" y="146.9">V1N</text>
<text x="213.4" y="149.3">A1</text>
<text x="224.7" y="149.3">X</text>
<text x="241.4" y="149.3">G81</text>
<text x="369.9" y="149.3">ADDER_B1</text>
<text x="393.9" y="148.2">1</text>
<text x="443.1" y="148.2">A2N</text>
<text x="444.6" y="144.3">CI</text>
<text x="454.1" y="144.3">CO</text>
<text x="82.4" y="153.3">R2N</text>
<text x="110.3" y="152">V1N</text>
<text x="117.1" y="151.9">REG_RATE5</text>
<text x="139.9" y="150.8">2</text>
<text x="143.4" y="155.8">R2N</text>
<text x="161.3" y="150.5">3</text>
<text x="189.4" y="154.4">K78</text>
<text x="213.4" y="154.4">B1</text>
<text x="213.4" y="151.9">A2</text>
<text x="393.9" y="153.3">2</text>
<text x="415.3" y="153.1">3</text>
<text x="211.9" y="159.6">D24</text>
<text x="213.4" y="157">B2</text>
<text x="397.4" y="158.4">R2N</text>
<text x="64.9" y="167.1">K99</text>
<text x="369.9" y="167.1">ADDER_B2</text>
<text x="393.9" y="166">1</text>
<text x="418.6" y="167.1">N91_QC</text>
<text x="444.6" y="167.1">A1</text>
<text x="454.7" y="167.1">S1</text>
<text x="472.5" y="167.1">ADDER_C6</text>
<text x="84.9" y="172.3">V1N</text>
<text x="91.7" y="172.2">REG_RATE3</text>
<text x="119.4" y="169.7">A1</text>
<text x="119.4" y="172.2">A2</text>
<text x="130.7" y="169.7">X</text>
<text x="147.4" y="169.7">K78</text>
<text x="189.4" y="169.7">K78</text>
<text x="213.4" y="169.7">A1</text>
<text x="213.4" y="172.2">A2</text>
<text x="224.7" y="169.7">X</text>
<text x="241.4" y="169.7">G83</text>
<text x="393.9" y="171.1">2</text>
<text x="415.3" y="170.8">3</text>
<text x="418.6" y="172.2">N91_QD</text>
<text x="444.6" y="172.2">A2</text>
<text x="444.6" y="169.7">B1</text>
<text x="454.7" y="169.7">S2</text>
<text x="472.5" y="169.7">ADDER_C7</text>
<text x="91.7" y="177.3">REG_RATE3</text>
<text x="118" y="179.9">D24</text>
<text x="119.4" y="174.7">B1</text>
<text x="119.4" y="177.3">B2</text>
<text x="180.6" y="174.7">REG_RATE0</text>
<text x="211.9" y="179.9">D24</text>
<text x="213.4" y="174.7">B1</text>
<text x="213.4" y="177.3">B2</text>
<text x="397.4" y="176.1">R2N</text>
<text x="444.6" y="174.7">B2</text>
<text x="444.6" y="179.8">CI</text>
<text x="454.1" y="179.8">CO</text>
<text x="369.9" y="184.9">ADDER_B3</text>
<text x="393.9" y="183.8">1</text>
<text x="443.1" y="183.8">A2N</text>
<text x="78.9" y="191.4">1</text>
<text x="160.1" y="187.4">G104</text>
<text x="213.4" y="190">A1</text>
<text x="224.7" y="190">X</text>
<text x="241.4" y="190">G86</text>
<text x="393.9" y="188.9">2</text>
<text x="415.3" y="188.6">3</text>
<text x="56.2" y="192.5">REG_RATE7</text>
<text x="56.2" y="197.6">REG_RATE6</text>
<text x="78.9" y="196.5">2</text>
<text x="100.4" y="194">3</text>
<text x="109.4" y="196.5">1</text>
<text x="140.8" y="192.7">V1N</text>
<text x="152.5" y="195.1">A1</text>
<text x="152.5" y="197.6">A2</text>
<text x="163.8" y="195.1">X</text>
<text x="213.4" y="195.1">B1</text>
<text x="213.4" y="197.6">B2</text>
<text x="213.4" y="192.5">A2</text>
<text x="397.4" y="193.9">R2N</text>
<text x="82.4" y="201.5">N2N</text>
<text x="86.7" y="202.7">REG_RATE2</text>
<text x="109.4" y="201.6">2</text>
<text x="124.8" y="202.7">REG_RATE2</text>
<text x="130.9" y="199">3</text>
<text x="152.5" y="200.1">B1</text>
<text x="152.5" y="202.7">B2</text>
<text x="211.9" y="200.3">D24</text>
<text x="369.9" y="202.7">ADDER_B4</text>
<text x="393.9" y="201.6">1</text>
<text x="418.9" y="202.7">Y61_QA</text>
<text x="444.6" y="202.7">A1</text>
<text x="454.7" y="202.7">S1</text>
<text x="472.5" y="202.7">ADDER_C8</text>
<text x="112.9" y="206.6">N2N</text>
<text x="151" y="205.4">D24</text>
<text x="393.9" y="206.7">2</text>
<text x="415.3" y="206.4">3</text>
<text x="418.9" y="207.8">Y61_QB</text>
<text x="444.6" y="207.8">A2</text>
<text x="444.6" y="205.2">B1</text>
<text x="454.7" y="205.2">S2</text>
<text x="472.5" y="205.2">ADDER_C9</text>
<text x="180.6" y="215.4">R</text>
<text x="182.2" y="215.4">EG_RATE0</text>
<text x="188.2" y="212.8">K101</text>
<text x="189.4" y="210.3">K82</text>
<text x="213.4" y="210.3">A1</text>
<text x="213.4" y="215.4">B1</text>
<text x="213.4" y="212.8">A2</text>
<text x="224.7" y="210.3">X</text>
<text x="241.4" y="210.3">G90</text>
<text x="397.4" y="211.7">R2N</text>
<text x="444.6" y="210.3">B2</text>
<text x="444.6" y="215.4">CI</text>
<text x="454.1" y="215.4">CO</text>
<text x="188" y="217.9">G104</text>
<text x="211.9" y="220.6">D24</text>
<text x="213.4" y="217.9">B2</text>
<text x="369.9" y="220.5">ADDER_B5</text>
<text x="393.9" y="219.4">1</text>
<text x="443.1" y="219.3">A2N</text>
<text x="78.9" y="227">1</text>
<text x="393.9" y="224.4">2</text>
<text x="415.3" y="224.2">3</text>
<text x="56.2" y="228.1">REG_RATE6</text>
<text x="56.2" y="233.2">REG_RATE7</text>
<text x="78.9" y="232.1">2</text>
<text x="111.8" y="230.6">K101</text>
<text x="129.8" y="230.6">REG_RATE5</text>
<text x="138.6" y="228.1">K84</text>
<text x="138.9" y="233.2">J87</text>
<text x="157.5" y="228.1">A1</text>
<text x="157.5" y="233.2">B1</text>
<text x="157.5" y="230.6">A2</text>
<text x="168.8" y="228.1">X</text>
<text x="180.6" y="233.2">REG_RATE1</text>
<text x="213.4" y="228.1">A1</text>
<text x="213.4" y="233.2">B1</text>
<text x="213.4" y="230.6">A2</text>
<text x="224.7" y="228.1">X</text>
<text x="241.4" y="228.1">G92</text>
<text x="397.4" y="229.5">R2N</text>
<text x="82.4" y="237.1">R2B</text>
<text x="129.8" y="235.7">REG_RATE5</text>
<text x="156.1" y="238.4">D24</text>
<text x="157.5" y="235.7">B2</text>
<text x="211.9" y="238.4">D24</text>
<text x="213.4" y="235.7">B2</text>
<text x="369.9" y="238.2">ADDER_B6</text>
<text x="393.9" y="237.1">1</text>
<text x="418.8" y="238.2">Y61_QC</text>
<text x="444.6" y="238.2">A1</text>
<text x="454.7" y="238.2">S1</text>
<text x="472.5" y="238.2">ADDER_C10</text>
<text x="393.9" y="242.2">2</text>
<text x="415.3" y="242">3</text>
<text x="418.8" y="243.3">Y61_QD</text>
<text x="444.6" y="243.3">A2</text>
<text x="444.6" y="240.8">B1</text>
<text x="444.6" y="245.9">B2</text>
<text x="454.7" y="240.8">S2</text>
<text x="472.5" y="240.8">ADDER_C11</text>
<text x="56.2" y="248.4">REG_RATE7</text>
<text x="56.2" y="250.9">REG_RATE2</text>
<text x="83.9" y="248.4">A1</text>
<text x="83.9" y="250.9">A2</text>
<text x="95.2" y="248.4">X</text>
<text x="111.8" y="248.4">K99</text>
<text x="397.4" y="247.3">R2N</text>
<text x="444.6" y="250.9">CI</text>
<text x="454.1" y="250.9">CO</text>
<text x="56.2" y="253.5">REG_RATE6</text>
<text x="56.2" y="256">REG_RATE7</text>
<text x="82.4" y="257.4">D14</text>
<text x="83.9" y="253.5">A3</text>
<text x="83.9" y="256">B2</text>
<text x="129.8" y="256">REG_RATE7</text>
<text x="175.3" y="256">J92</text>
<text x="369.9" y="256">ADDER_B7</text>
<text x="393.9" y="254.9">1</text>
<text x="443.1" y="254.9">A2N</text>
<text x="156.1" y="261.2">V1N</text>
<text x="393.9" y="260">2</text>
<text x="415.3" y="259.8">3</text>
<text x="397.4" y="265">R2N</text>
<text x="369.9" y="273.8">ADDER_B8</text>
<text x="393.9" y="272.7">1</text>
<text x="418.9" y="273.8">V97_QA</text>
<text x="444.6" y="273.8">A1</text>
<text x="454.7" y="273.8">S1</text>
<text x="472.5" y="273.8">ADDER_C12</text>
<text x="393.9" y="277.8">2</text>
<text x="415.3" y="277.5">3</text>
<text x="418.9" y="278.9">V97_QB</text>
<text x="444.6" y="278.9">A2</text>
<text x="444.6" y="276.3">B1</text>
<text x="444.6" y="281.4">B2</text>
<text x="454.7" y="276.3">S2</text>
<text x="472.5" y="276.3">ADDER_C13</text>
<text x="397.4" y="282.8">R2N</text>
<text x="444.6" y="286.5">CI</text>
<text x="454.1" y="286.5">CO</text>
<text x="369.9" y="291.6">ADDER_B9</text>
<text x="393.9" y="290.5">1</text>
<text x="443.1" y="290.4">A2N</text>
<text x="393.9" y="295.6">2</text>
<text x="415.3" y="295.3">3</text>
<text x="397.4" y="300.6">R2N</text>
<text x="439.5" y="354">TITLE:</text>
<text x="503" y="354">DATE:</text>
<text x="503" y="364.1">PAGE:</text>
<text x="439.5" y="370.4">BY:</text>
<text x="447.1" y="370.4">Sean Gonsalves</text>
<text x="485.2" y="370.4">REV:</text>
<text x="492.8" y="370.4">Pre</text>
</g>
</svg>
